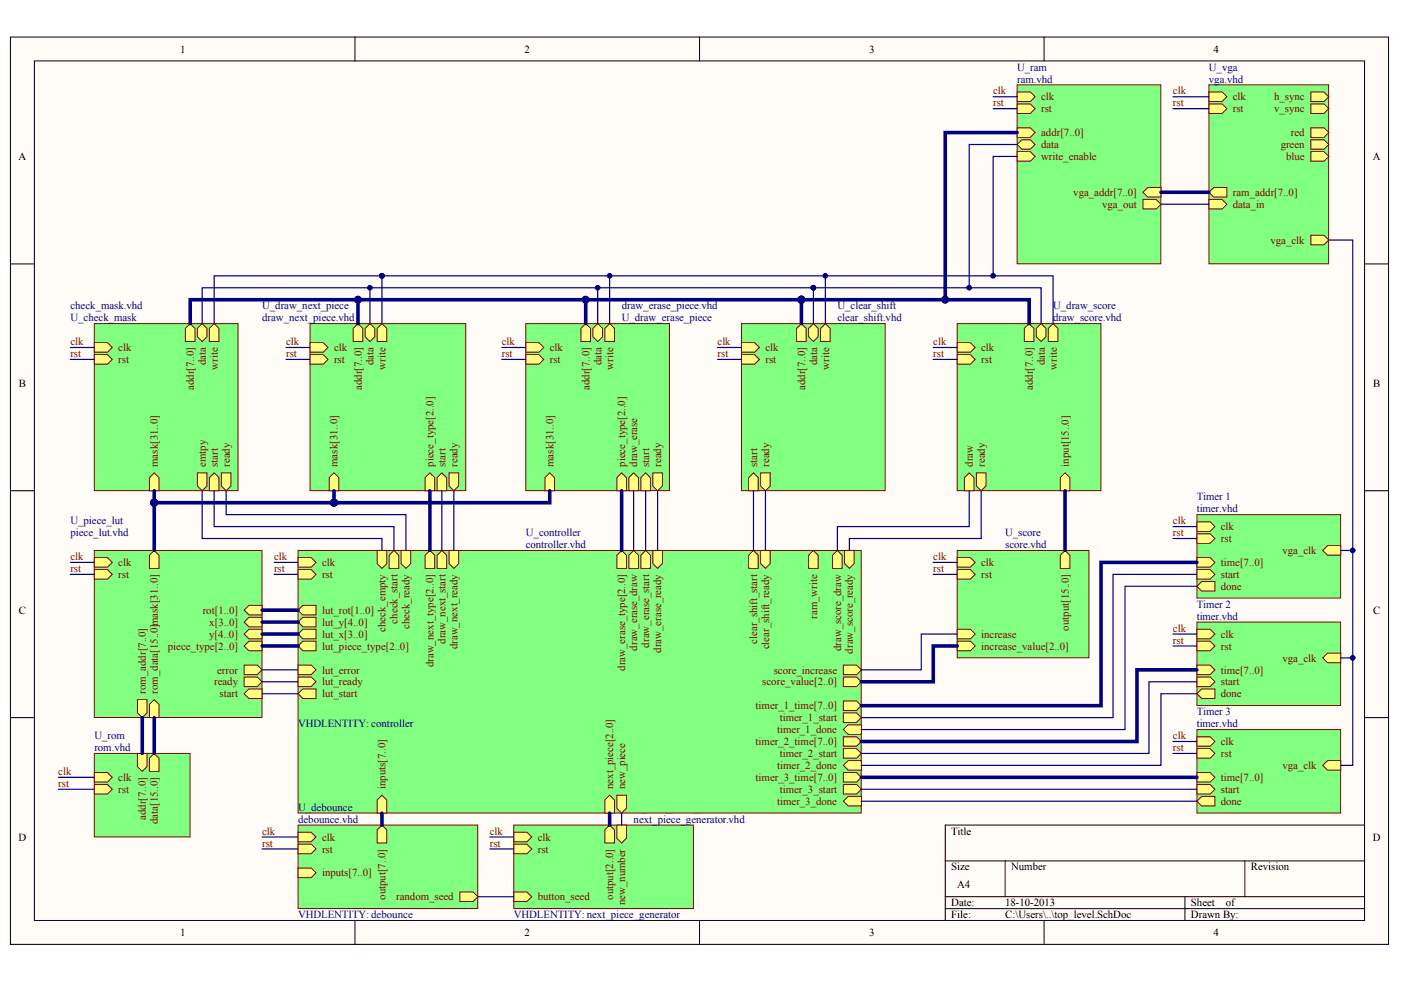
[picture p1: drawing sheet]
<svg xmlns="http://www.w3.org/2000/svg" width="287mm" height="202mm" viewBox="0 0 287 202" stroke-linecap="round" stroke-linejoin="round" font-family="sans-serif">
<g fill="#fffcf8" stroke="#000" stroke-width=".2">
<path d="M2.1 7.6h282.2v185.8h-282.2z"/>
<path d="M7 12.5h272.4v176h-272.4z"/>
</g>
<g fill="none" stroke="#000" stroke-width=".2">
<path d="M72.7 7.6v4.9M143.2 7.6v4.9M213.7 7.6v4.9M2.1 54h4.9M279.4 54h4.9M2.1 100.5h4.9M279.4 100.5h4.9M2.1 147h4.9M279.4 147h4.9M193.5 176.3h85.9M205.8 176.3v7.4M254.8 176.3v7.4"/>
<path d="M279.4 169h-85.9v19.5M72.7 188.5v4.9M143.2 188.5v4.9M193.5 183.7h85.9M193.5 186.1h85.9M213.7 188.5v4.9M242.6 183.7v4.8"/>
</g>
<path d="M19.3 154.3h19.6v17.1h-19.6z" fill="#80ff80" stroke="#800000" stroke-width=".2"/>
<g fill="#ffff80" stroke="#800000" stroke-width=".2">
<path d="M28.1 154.3h2v2.7l-1 1-1-1z" fill-rule="evenodd"/>
<path d="M19.3 158.2h2.7l1 1-1 1h-2.7z" fill-rule="evenodd"/>
<path d="M30.6 155.3l1-1 1 1v2.7h-2z" fill-rule="evenodd"/>
<path d="M19.3 160.7h2.7l1 .9-1 1h-2.7z" fill-rule="evenodd"/>
</g>
<path d="M11.9 159.2h7.4M11.9 161.6h7.4" fill="none" stroke="#000080" stroke-width=".25"/>
<path d="M19.3 112.7h34.3v34.2h-34.3z" fill="#80ff80" stroke="#800000" stroke-width=".2"/>
<g fill="#ffff80" stroke="#800000" stroke-width=".2">
<path d="M19.3 114.2h2.7l1 1-1 1h-2.7z" fill-rule="evenodd"/>
<path d="M30.6 113.7l1-1 1 1v2.7h-2z" fill-rule="evenodd"/>
<path d="M50 132.3l1-1h2.7v2h-2.7z" fill-rule="evenodd"/>
<path d="M50 138.7h2.7l1 .9-1 1h-2.7z" fill-rule="evenodd"/>
<path d="M28.1 143.3h2v2.7l-1 1-1-1z" fill-rule="evenodd"/>
<path d="M30.6 144.3l1-1 1 1v2.7h-2z" fill-rule="evenodd"/>
<path d="M50 125l1-1h2.7v1.9h-2.7z" fill-rule="evenodd"/>
<path d="M19.3 116.6h2.7l1 1-1 1h-2.7z" fill-rule="evenodd"/>
<path d="M50 127.4l1-1h2.7v2h-2.7z" fill-rule="evenodd"/>
<path d="M50 129.9l1-1h2.7v1.9h-2.7z" fill-rule="evenodd"/>
<path d="M50 136.2h2.7l1 1-1 1h-2.7z" fill-rule="evenodd"/>
<path d="M50 142.1l1-1h2.7v2h-2.7z" fill-rule="evenodd"/>
</g>
<path d="M29.1 147v7.3M31.6 147v7.3" fill="none" stroke="#000080" stroke-width=".74"/>
<path d="M19.3 66.3h29.4v34.2h-29.4z" fill="#80ff80" stroke="#800000" stroke-width=".2"/>
<g fill="#ffff80" stroke="#800000" stroke-width=".2">
<path d="M19.3 70.2h2.7l1 1-1 .9h-2.7z" fill-rule="evenodd"/>
<path d="M40.4 96.8h2v2.7l-1 1-1-1z" fill-rule="evenodd"/>
<path d="M30.6 97.8l1-1 1 1v2.7h-2z" fill-rule="evenodd"/>
<path d="M45.3 96.8h2v2.7l-1 1-1-1z" fill-rule="evenodd"/>
<path d="M19.3 72.6h2.7l1 1-1 1h-2.7z" fill-rule="evenodd"/>
<path d="M42.9 97.8l.9-1 1 1v2.7h-1.9z" fill-rule="evenodd"/>
<path d="M38 67.3l.9-1 1 1v2.6h-1.9z" fill-rule="evenodd"/>
<path d="M40.4 67.3l1-1 1 1v1.7l-1 .9-1-.9z" fill-rule="evenodd"/>
<path d="M42.9 67.3l.9-1 1 1v2.6h-1.9z" fill-rule="evenodd"/>
</g>
<path d="M63.5 66.3h31.8v34.2h-31.8z" fill="#80ff80" stroke="#800000" stroke-width=".2"/>
<g fill="#ffff80" stroke="#800000" stroke-width=".2">
<path d="M63.5 70.2h2.7l1 1-1 .9h-2.7z" fill-rule="evenodd"/>
<path d="M67.4 97.8l1-1 1 1v2.7h-2z" fill-rule="evenodd"/>
<path d="M87 97.8l1-1 1 1v2.7h-2z" fill-rule="evenodd"/>
<path d="M91.9 96.8h2v2.7l-1 1-1-1z" fill-rule="evenodd"/>
<path d="M63.5 72.6h2.7l1 1-1 1h-2.7z" fill-rule="evenodd"/>
<path d="M89.5 97.8l1-1 .9 1v2.7h-1.9z" fill-rule="evenodd"/>
<path d="M72.3 67.3l1-1 1 1v2.6h-2z" fill-rule="evenodd"/>
<path d="M74.8 67.3l.9-1 1 1v1.7l-1 .9-.9-.9z" fill-rule="evenodd"/>
<path d="M77.2 67.3l1-1 1 1v2.6h-2z" fill-rule="evenodd"/>
</g>
<path d="M107.6 66.3h29.5v34.2h-29.5z" fill="#80ff80" stroke="#800000" stroke-width=".2"/>
<g fill="#ffff80" stroke="#800000" stroke-width=".2">
<path d="M107.6 70.2h2.7l1 1-1 .9h-2.7z" fill-rule="evenodd"/>
<path d="M128.7 97.8l1-1 1 1v2.7h-2z" fill-rule="evenodd"/>
<path d="M111.6 97.8l.9-1 1 1v2.7h-1.9z" fill-rule="evenodd"/>
<path d="M126.3 97.8l1-1 .9 1v2.7h-1.9z" fill-rule="evenodd"/>
<path d="M133.6 96.8h2v2.7l-1 1-1-1z" fill-rule="evenodd"/>
<path d="M107.6 72.6h2.7l1 1-1 1h-2.7z" fill-rule="evenodd"/>
<path d="M131.2 97.8l1-1 1 1v2.7h-2z" fill-rule="evenodd"/>
<path d="M118.9 67.3l1-1 1 1v2.6h-2z" fill-rule="evenodd"/>
<path d="M121.4 67.3l1-1 .9 1v1.7l-.9 .9-1-.9z" fill-rule="evenodd"/>
<path d="M123.8 67.3l1-1 1 1v2.6h-2z" fill-rule="evenodd"/>
</g>
<path d="M151.8 66.3h29.4v34.2h-29.4z" fill="#80ff80" stroke="#800000" stroke-width=".2"/>
<g fill="#ffff80" stroke="#800000" stroke-width=".2">
<path d="M151.8 70.2h2.7l1 1-1 .9h-2.7z" fill-rule="evenodd"/>
<path d="M155.7 96.8h2v2.7l-1 1-1-1z" fill-rule="evenodd"/>
<path d="M151.8 72.6h2.7l1 1-1 1h-2.7z" fill-rule="evenodd"/>
<path d="M153.3 97.8l1-1 .9 1v2.7h-1.9z" fill-rule="evenodd"/>
<path d="M163.1 67.3l1-1 .9 1v2.6h-1.9z" fill-rule="evenodd"/>
<path d="M165.5 67.3l1-1 1 1v1.7l-1 .9-1-.9z" fill-rule="evenodd"/>
<path d="M168 67.3l1-1 1 1v2.6h-2z" fill-rule="evenodd"/>
</g>
<path d="M196 66.3h29.4v34.2h-29.4z" fill="#80ff80" stroke="#800000" stroke-width=".2"/>
<g fill="#ffff80" stroke="#800000" stroke-width=".2">
<path d="M196 70.2h2.7l.9 1-.9 .9h-2.7z" fill-rule="evenodd"/>
<path d="M197.4 97.8l1-1 1 1v2.7h-2z" fill-rule="evenodd"/>
<path d="M217.1 97.8l.9-1 1 1v2.7h-1.9z" fill-rule="evenodd"/>
<path d="M196 72.6h2.7l.9 1-.9 1h-2.7z" fill-rule="evenodd"/>
<path d="M209.7 67.3l1-1 1 1v2.6h-2z" fill-rule="evenodd"/>
<path d="M212.2 67.3l.9-1 1 1v1.7l-1 .9-.9-.9z" fill-rule="evenodd"/>
<path d="M199.9 96.8h1.9v2.7l-.9 1-1-1z" fill-rule="evenodd"/>
<path d="M214.6 67.3l1-1 1 1v2.6h-2z" fill-rule="evenodd"/>
</g>
<path d="M196 112.7h26.9v22h-26.9z" fill="#80ff80" stroke="#800000" stroke-width=".2"/>
<g fill="#ffff80" stroke="#800000" stroke-width=".2">
<path d="M196 114.2h2.7l.9 1-.9 1h-2.7z" fill-rule="evenodd"/>
<path d="M196 128.9h2.7l.9 1-.9 .9h-2.7z" fill-rule="evenodd"/>
<path d="M196 131.3h2.7l.9 1-.9 1h-2.7z" fill-rule="evenodd"/>
<path d="M217.1 113.7l.9-1 1 1v2.7h-1.9z" fill-rule="evenodd"/>
<path d="M196 116.6h2.7l.9 1-.9 1h-2.7z" fill-rule="evenodd"/>
</g>
<path d="M247.5 17.4h24.5v36.6h-24.5z" fill="#80ff80" stroke="#800000" stroke-width=".2"/>
<g fill="#ffff80" stroke="#800000" stroke-width=".2">
<path d="M268.3 31.1h2.7l1 .9-1 1h-2.7z" fill-rule="evenodd"/>
<path d="M247.5 18.8h2.7l1 1-1 1h-2.7z" fill-rule="evenodd"/>
<path d="M247.5 40.8h2.7l1 1-1 1h-2.7z" fill-rule="evenodd"/>
<path d="M268.3 28.6h2.7l1 1-1 1h-2.7z" fill-rule="evenodd"/>
<path d="M268.3 18.8h2.7l1 1-1 1h-2.7z" fill-rule="evenodd"/>
<path d="M247.5 39.4l1-1h2.7v2h-2.7z" fill-rule="evenodd"/>
<path d="M268.3 26.2h2.7l1 1-1 .9h-2.7z" fill-rule="evenodd"/>
<path d="M247.5 21.3h2.7l1 1-1 .9h-2.7z" fill-rule="evenodd"/>
<path d="M268.3 21.3h2.7l1 1-1 .9h-2.7z" fill-rule="evenodd"/>
<path d="M268.3 48.2h2.7l1 1-1 .9h-2.7z" fill-rule="evenodd"/>
</g>
<path d="M208.2 17.4h29.4v36.6h-29.4z" fill="#80ff80" stroke="#800000" stroke-width=".2"/>
<g fill="#ffff80" stroke="#800000" stroke-width=".2">
<path d="M208.2 18.8h2.7l1 1-1 1h-2.7z" fill-rule="evenodd"/>
<path d="M208.2 26.2h2.7l1 1-1 .9h-2.7z" fill-rule="evenodd"/>
<path d="M208.2 29.6l1-1h1.7l1 1-1 1h-1.7z" fill-rule="evenodd"/>
<path d="M208.2 21.3h2.7l1 1-1 .9h-2.7z" fill-rule="evenodd"/>
<path d="M234 39.4l1-1h2.7v2h-2.7z" fill-rule="evenodd"/>
<path d="M234 40.8h2.7l1 1-1 1h-2.7z" fill-rule="evenodd"/>
<path d="M208.2 31.1h2.7l1 .9-1 1h-2.7z" fill-rule="evenodd"/>
</g>
<path d="M68.4 100.5v2.5h44.1v-2.5" fill="none" stroke="#000080" stroke-width=".74"/>
<circle cx="68.4" cy="102.9" r=".72" fill="#000080" stroke="#000080" stroke-width=".2"/>
<path d="M105.2 169h36.8v17.1h-36.8z" fill="#80ff80" stroke="#800000" stroke-width=".2"/>
<g fill="#ffff80" stroke="#800000" stroke-width=".2">
<path d="M105.2 170.4h2.7l1 1-1 1h-2.7z" fill-rule="evenodd"/>
<path d="M126.3 169h1.9v2.7l-.9 .9-1-.9z" fill-rule="evenodd"/>
<path d="M123.8 170l1-1 1 1v2.6h-2z" fill-rule="evenodd"/>
<path d="M105.2 172.9h2.7l1 1-1 .9h-2.7z" fill-rule="evenodd"/>
<path d="M105.2 182.7h2.7l1 1-1 .9h-2.7z" fill-rule="evenodd"/>
</g>
<g fill="none" stroke="#000080" stroke-width=".25">
<path d="M203.3 19.8h4.9M240.1 19.8h7.4M203.3 22.3h4.9M240.1 22.3h7.4M14.4 71.2h4.9M14.4 73.6h4.9M58.6 71.2h4.9M58.6 73.6h4.9M102.7 71.2h4.9M102.7 73.6h4.9M146.9 71.2h4.9M146.9 73.6h4.9"/>
<path d="M14.4 115.2h4.9M14.4 117.6h4.9M191.1 115.2h4.9M191.1 117.6h4.9M100.3 171.4h4.9M100.3 173.9h4.9"/>
</g>
<path d="M237.7 39.4h9.8M218 100.5v12.2" fill="none" stroke="#000080" stroke-width=".74"/>
<path d="M61 112.7h115.3v53.8h-115.3z" fill="#80ff80" stroke="#800000" stroke-width=".2"/>
<g fill="#ffff80" stroke="#800000" stroke-width=".2">
<path d="M77.2 112.7h2v2.7l-1 1-1-1z" fill-rule="evenodd"/>
<path d="M82.1 112.7h2v2.7l-1 1-1-1z" fill-rule="evenodd"/>
<path d="M79.7 113.7l.9-1 1 1v2.7h-1.9z" fill-rule="evenodd"/>
<path d="M155.7 112.7h2v2.7l-1 1-1-1z" fill-rule="evenodd"/>
<path d="M153.3 113.7l1-1 .9 1v2.7h-1.9z" fill-rule="evenodd"/>
<path d="M61 114.2h2.7l1 1-1 1h-2.7z" fill-rule="evenodd"/>
<path d="M128.7 113.7l1-1 1 1v2.7h-2z" fill-rule="evenodd"/>
<path d="M133.6 112.7h2v2.7l-1 1-1-1z" fill-rule="evenodd"/>
<path d="M131.2 113.7l1-1 1 1v2.7h-2z" fill-rule="evenodd"/>
<path d="M126.3 113.7l1-1 .9 1v2.7h-1.9z" fill-rule="evenodd"/>
<path d="M91.9 112.7h2v2.7l-1 1-1-1z" fill-rule="evenodd"/>
<path d="M89.5 113.7l1-1 .9 1v2.7h-1.9z" fill-rule="evenodd"/>
<path d="M87 113.7l1-1 1 1v2.7h-2z" fill-rule="evenodd"/>
<path d="M170.4 113.7l1-1 1 1v2.7h-2z" fill-rule="evenodd"/>
<path d="M172.9 112.7h2v2.7l-1 1-1-1z" fill-rule="evenodd"/>
<path d="M61 136.2h2.7l1 1-1 1h-2.7z" fill-rule="evenodd"/>
<path d="M126.3 162.9h1.9v2.7l-.9 .9-1-.9z" fill-rule="evenodd"/>
<path d="M123.8 163.8l1-.9 1 .9v2.7h-2z" fill-rule="evenodd"/>
<path d="M61 132.3l1-1h2.7v2h-2.7z" fill-rule="evenodd"/>
<path d="M165.5 113.7l1-1 1 1v2.7h-2z" fill-rule="evenodd"/>
<path d="M61 138.7h2.7l1 .9-1 1h-2.7z" fill-rule="evenodd"/>
<path d="M61 125l1-1h2.7v1.9h-2.7z" fill-rule="evenodd"/>
<path d="M61 116.6h2.7l1 1-1 1h-2.7z" fill-rule="evenodd"/>
<path d="M172.7 136.2h2.7l.9 1-.9 1h-2.7z" fill-rule="evenodd"/>
<path d="M172.7 138.7h2.7l.9 .9-.9 1h-2.7z" fill-rule="evenodd"/>
<path d="M61 129.9l1-1h2.7v1.9h-2.7z" fill-rule="evenodd"/>
<path d="M61 127.4l1-1h2.7v2h-2.7z" fill-rule="evenodd"/>
<path d="M61 142.1l1-1h2.7v2h-2.7z" fill-rule="evenodd"/>
<path d="M172.7 143.5h2.7l.9 1-.9 1h-2.7z" fill-rule="evenodd"/>
<path d="M172.7 146h2.7l.9 1-.9 1h-2.7z" fill-rule="evenodd"/>
<path d="M172.7 149.4l.9-1h2.7v2h-2.7z" fill-rule="evenodd"/>
<path d="M172.7 150.9h2.7l.9 1-.9 .9h-2.7z" fill-rule="evenodd"/>
<path d="M172.7 153.3h2.7l.9 1-.9 1h-2.7z" fill-rule="evenodd"/>
<path d="M172.7 156.8l.9-1h2.7v1.9h-2.7z" fill-rule="evenodd"/>
<path d="M172.7 158.2h2.7l.9 1-.9 1h-2.7z" fill-rule="evenodd"/>
<path d="M172.7 160.7h2.7l.9 .9-.9 1h-2.7z" fill-rule="evenodd"/>
<path d="M172.7 164.1l.9-1h2.7v2h-2.7z" fill-rule="evenodd"/>
<path d="M77.2 163.8l1-.9 1 .9v2.7h-2z" fill-rule="evenodd"/>
</g>
<g fill="none" stroke="#000080" stroke-width=".25">
<path d="M208.2 29.6h-9.8v29.3M43.8 66.3v-9.8h34.4v9.8M166.5 66.3v-7.4h46.6v7.4M191.1 71.2h4.9M191.1 73.6h4.9M41.4 100.5v9.8h36.8v2.4M43.8 100.5v7.3h36.8v4.9M46.3 100.5v4.9h36.8v7.3M56.1 115.2h4.9M56.1 117.6h4.9M90.5 100.5v12.2M92.9 100.5v12.2"/>
<path d="M129.7 100.5v12.2M132.2 100.5v12.2M134.6 100.5v12.2M154.3 100.5v12.2M156.7 100.5v12.2M198.4 100.5v7.3h-27v4.9M200.9 100.5v9.8h-27v2.4M53.7 137.2h7.3M53.7 139.6h7.3M196 129.9h-7.4v7.3h-12.3M53.7 142.1h7.3M127.3 166.5v2.5"/>
</g>
<path d="M208.2 27.2h-14.7v34.2M164.1 66.3v-4.9h46.6v4.9M31.6 100.5v12.2M31.6 103h36.8M88 100.5v12.2M127.3 100.5v12.2M53.7 125h7.3M53.7 127.4h7.3M53.7 129.9h7.3M53.7 132.3h7.3M196 132.3h-4.9v7.3h-14.8M124.8 166.5v2.5" fill="none" stroke="#000080" stroke-width=".74"/>
<g fill="#000080" stroke="#000080" stroke-width=".2">
<circle cx="31.6" cy="102.9" r=".72"/>
<circle cx="68.4" cy="102.9" r=".72"/>
<circle cx="164.1" cy="61.4" r=".72"/>
<circle cx="166.5" cy="58.9" r=".48"/>
<circle cx="78.2" cy="56.5" r=".48"/>
<circle cx="198.4" cy="58.9" r=".48"/>
<circle cx="193.5" cy="61.4" r=".72"/>
</g>
<path d="M61 169h36.8v17.1h-36.8z" fill="#80ff80" stroke="#800000" stroke-width=".2"/>
<g fill="#ffff80" stroke="#800000" stroke-width=".2">
<path d="M61 170.4h2.7l1 1-1 1h-2.7z" fill-rule="evenodd"/>
<path d="M61 177.8h2.7l1 1-1 .9h-2.7z" fill-rule="evenodd"/>
<path d="M77.2 170l1-1 1 1v2.6h-2z" fill-rule="evenodd"/>
<path d="M94.1 182.7h2.7l1 1-1 .9h-2.7z" fill-rule="evenodd"/>
<path d="M61 172.9h2.7l1 1-1 .9h-2.7z" fill-rule="evenodd"/>
</g>
<path d="M245 127.4h29.4v17.1h-29.4z" fill="#80ff80" stroke="#800000" stroke-width=".2"/>
<g fill="#ffff80" stroke="#800000" stroke-width=".2">
<path d="M245 128.9h2.7l1 1-1 .9h-2.7z" fill-rule="evenodd"/>
<path d="M245 142.1l1-1h2.7v2h-2.7z" fill-rule="evenodd"/>
<path d="M245 131.3h2.7l1 1-1 1h-2.7z" fill-rule="evenodd"/>
<path d="M245 138.7h2.7l1 .9-1 1h-2.7z" fill-rule="evenodd"/>
<path d="M245 136.2h2.7l1 1-1 1h-2.7z" fill-rule="evenodd"/>
<path d="M270.8 134.7l1-.9h2.7v1.9h-2.7z" fill-rule="evenodd"/>
</g>
<path d="M73.3 61.4v4.9M119.9 61.4v4.9M164.1 61.4h-125.2v4.9" fill="none" stroke="#000080" stroke-width=".74"/>
<g fill="#000080" stroke="#000080" stroke-width=".2">
<circle cx="73.3" cy="61.4" r=".72"/>
<circle cx="119.9" cy="61.4" r=".72"/>
<circle cx="164.1" cy="61.4" r=".72"/>
<circle cx="75.7" cy="58.9" r=".48"/>
<circle cx="122.3" cy="58.9" r=".48"/>
<circle cx="166.5" cy="58.9" r=".48"/>
<circle cx="169" cy="56.5" r=".48"/>
<circle cx="124.8" cy="56.5" r=".48"/>
<circle cx="78.2" cy="56.5" r=".48"/>
</g>
<path d="M75.7 58.9v7.4M78.2 56.5h137.4v9.8M122.4 58.9v7.4M124.8 56.5v9.8M166.5 58.9h-125.1v7.4M169 56.5v9.8" fill="none" stroke="#000080" stroke-width=".25"/>
<path d="M245 149.4h29.4v17.1h-29.4z" fill="#80ff80" stroke="#800000" stroke-width=".2"/>
<g fill="#ffff80" stroke="#800000" stroke-width=".2">
<path d="M245 150.9h2.7l1 1-1 .9h-2.7z" fill-rule="evenodd"/>
<path d="M245 164.1l1-1h2.7v2h-2.7z" fill-rule="evenodd"/>
<path d="M245 153.3h2.7l1 1-1 1h-2.7z" fill-rule="evenodd"/>
<path d="M245 160.7h2.7l1 .9-1 1h-2.7z" fill-rule="evenodd"/>
<path d="M245 158.2h2.7l1 1-1 1h-2.7z" fill-rule="evenodd"/>
<path d="M270.8 156.8l1-1h2.7v1.9h-2.7z" fill-rule="evenodd"/>
</g>
<path d="M245 105.4h29.4v17.1h-29.4z" fill="#80ff80" stroke="#800000" stroke-width=".2"/>
<g fill="#ffff80" stroke="#800000" stroke-width=".2">
<path d="M245 106.9h2.7l1 .9-1 1h-2.7z" fill-rule="evenodd"/>
<path d="M245 120.1l1-1h2.7v2h-2.7z" fill-rule="evenodd"/>
<path d="M245 109.3h2.7l1 1-1 1h-2.7z" fill-rule="evenodd"/>
<path d="M245 116.6h2.7l1 1-1 1h-2.7z" fill-rule="evenodd"/>
<path d="M245 114.2h2.7l1 1-1 1h-2.7z" fill-rule="evenodd"/>
<path d="M270.8 112.7l1-.9h2.7v1.9h-2.7z" fill-rule="evenodd"/>
</g>
<path d="M245 115.2h-19.6v29.3h-49.1M245 137.2h-12.2v14.7h-56.5M176.3 159.2h68.7M78.2 166.5v2.5" fill="none" stroke="#000080" stroke-width=".74"/>
<g fill="none" stroke="#000080" stroke-width=".25">
<path d="M208.2 32h-4.9v24.5M237.7 41.8h9.8M272 49.2h4.9v107.6h-2.4M240.1 110.3h4.9M240.1 107.8h4.9M245 117.6h-17.1v29.4h-51.6M274.5 112.7h2.4M240.1 129.9h4.9M240.1 132.3h4.9M245 120.1h-14.7v29.3h-54M245 139.6h-9.8v14.7h-58.9M274.5 134.7h2.4"/>
<path d="M240.1 151.9h4.9M240.1 154.3h4.9M245 142.1h-7.3v14.7h-61.4M53.7 171.4h7.3M53.7 173.9h7.3M176.3 161.6h68.7M176.3 164.1h68.7M97.8 183.7h7.4"/>
</g>
<g fill="#000080" stroke="#000080" stroke-width=".2">
<circle cx="276.9" cy="134.7" r=".48"/>
<circle cx="276.9" cy="112.7" r=".48"/>
<circle cx="203.3" cy="56.5" r=".48"/>
</g>
<g font-size="2.2">
<text x="36.9" y="10.8">1</text>
<text x="107.4" y="10.8">2</text>
<text x="177.9" y="10.8">3</text>
<text x="248.5" y="10.8">4</text>
<text x="3.8" y="32.8">A</text>
<text x="281" y="32.8">A</text>
<text x="3.8" y="79.3">B</text>
<text x="281.1" y="79.3">B</text>
<text x="3.8" y="125.7">C</text>
<text x="281.1" y="125.7">C</text>
<text x="3.8" y="172.2">D</text>
<text x="194.7" y="171">Title</text>
<text x="281" y="172.2">D</text>
<text x="194.7" y="178.3">Size</text>
<text x="207" y="178.3">Number</text>
<text x="256.1" y="178.3">Revision</text>
<text x="194.7" y="185.6">Date:</text>
<text x="196" y="182">A4</text>
<text x="205.8" y="185.6">18-10-2013</text>
<text x="243.8" y="185.6">Sheet</text>
<text x="250.9" y="185.6">of</text>
<text x="36.9" y="191.7">1</text>
<text x="107.4" y="191.7">2</text>
<text x="177.9" y="191.7">3</text>
<text x="194.7" y="188.1">File:</text>
<text x="205.8" y="188.1">C:\Users\..\top_level.SchDoc</text>
<text x="243.8" y="188.1">Drawn By:</text>
<text x="248.5" y="191.7">4</text>
</g>
<g font-size="2.2" fill="#000080">
<text x="208.2" y="14.4">U_ram</text>
<text x="208.2" y="16.9">ram.vhd</text>
<text x="247.5" y="14.4">U_vga</text>
<text x="247.5" y="16.9">vga.vhd</text>
<text x="14.4" y="65.8">U_check_mask</text>
<text x="14.4" y="63.4">check_mask.vhd</text>
<text x="53.7" y="63.4">U_draw_next_piece</text>
<text x="53.7" y="65.8">draw_next_piece.vhd</text>
<text x="127.3" y="65.8">U_draw_erase_piece</text>
<text x="127.3" y="63.4">draw_erase_piece.vhd</text>
<text x="171.4" y="63.4">U_clear_shift</text>
<text x="171.4" y="65.8">clear_shift.vhd</text>
<text x="215.6" y="63.4">U_draw_score</text>
<text x="215.6" y="65.8">draw_score.vhd</text>
<text x="14.4" y="107.4">U_piece_lut</text>
<text x="245" y="102.5">Timer 1</text>
<text x="245" y="104.9">timer.vhd</text>
<text x="14.4" y="109.8">piece_lut.vhd</text>
<text x="107.6" y="109.8">U_controller</text>
<text x="107.6" y="112.3">controller.vhd</text>
<text x="205.8" y="109.8">U_score</text>
<text x="205.8" y="112.3">score.vhd</text>
<text x="245" y="124.5">Timer 2</text>
<text x="245" y="126.9">timer.vhd</text>
<text x="61" y="148.9">VHDLENTITY: controller</text>
<text x="245" y="146.5">Timer 3</text>
<text x="245" y="148.9">timer.vhd</text>
<text x="19.3" y="151.4">U_rom</text>
<text x="19.3" y="153.8">rom.vhd</text>
<text x="61" y="166.1">U_debounce</text>
<text x="129.7" y="166.1">U_next_piece_generator</text>
<text x="61" y="168.5">debounce.vhd</text>
<text x="129.7" y="168.5">next_piece_generator.vhd</text>
<text x="61" y="188.1">VHDLENTITY:debounce</text>
<text x="105.2" y="188.1">VHDLENTITY:next_piece_generator</text>
</g>
<g font-size="2.2" fill="#800000">
<text x="203.3" y="19.3">clk</text>
<text x="203.3" y="21.8">rst</text>
<text x="213.1" y="20.6">clk</text>
<text x="213.1" y="23">rst</text>
<text x="240.1" y="19.3">clk</text>
<text x="240.1" y="21.8">rst</text>
<text x="252.4" y="20.6">clk</text>
<text x="252.4" y="23">rst</text>
<text x="260.8" y="20.6">h_sync</text>
<text x="260.8" y="23">v_sync</text>
<text x="213.1" y="27.9">addr[7..0]</text>
<text x="264.3" y="27.9">red</text>
<text x="213.1" y="30.3">data</text>
<text x="213.1" y="32.8">write_enable</text>
<text x="262.2" y="30.3">green</text>
<text x="263.3" y="32.8">blue</text>
<text x="219.7" y="40.1">vga_addr[7..0]</text>
<text x="252.4" y="40.1">ram_addr[7..0]</text>
<text x="225.6" y="42.6">vga_out</text>
<text x="252.4" y="42.6">data_in</text>
<text x="260.1" y="49.9">vga_clk</text>
<text x="14.4" y="70.7">clk</text>
<text x="24.2" y="71.9">clk</text>
<text x="58.6" y="70.7">clk</text>
<text x="68.4" y="71.9">clk</text>
<text x="102.7" y="70.7">clk</text>
<text x="112.5" y="71.9">clk</text>
<text x="146.9" y="70.7">clk</text>
<text x="156.7" y="71.9">clk</text>
<text x="191.1" y="70.7">clk</text>
<text x="200.9" y="71.9">clk</text>
<text x="14.4" y="73.1">rst</text>
<text x="24.2" y="74.4">rst</text>
<text x="42.1" y="74.8" transform="rotate(-90 42.1 74.8)">data</text>
<text x="44.6" y="75.7" transform="rotate(-90 44.6 75.7)">write</text>
<text x="58.6" y="73.1">rst</text>
<text x="68.4" y="74.4">rst</text>
<text x="76.5" y="74.8" transform="rotate(-90 76.5 74.8)">data</text>
<text x="78.9" y="75.7" transform="rotate(-90 78.9 75.7)">write</text>
<text x="102.7" y="73.1">rst</text>
<text x="112.5" y="74.4">rst</text>
<text x="123.1" y="74.8" transform="rotate(-90 123.1 74.8)">data</text>
<text x="125.6" y="75.7" transform="rotate(-90 125.6 75.7)">write</text>
<text x="146.9" y="73.1">rst</text>
<text x="156.7" y="74.4">rst</text>
<text x="167.3" y="74.8" transform="rotate(-90 167.3 74.8)">data</text>
<text x="169.7" y="75.7" transform="rotate(-90 169.7 75.7)">write</text>
<text x="191.1" y="73.1">rst</text>
<text x="200.9" y="74.4">rst</text>
<text x="213.9" y="74.8" transform="rotate(-90 213.9 74.8)">data</text>
<text x="216.3" y="75.7" transform="rotate(-90 216.3 75.7)">write</text>
<text x="39.7" y="79.9" transform="rotate(-90 39.7 79.9)">addr[7..0]</text>
<text x="74" y="79.9" transform="rotate(-90 74 79.9)">addr[7..0]</text>
<text x="120.7" y="79.9" transform="rotate(-90 120.7 79.9)">addr[7..0]</text>
<text x="164.8" y="79.9" transform="rotate(-90 164.8 79.9)">addr[7..0]</text>
<text x="211.4" y="79.9" transform="rotate(-90 211.4 79.9)">addr[7..0]</text>
<text x="32.3" y="95.6" transform="rotate(-90 32.3 95.6)">mask[31..0]</text>
<text x="42.1" y="95.6" transform="rotate(-90 42.1 95.6)">emtpy</text>
<text x="44.6" y="95.6" transform="rotate(-90 44.6 95.6)">start</text>
<text x="47" y="95.6" transform="rotate(-90 47 95.6)">ready</text>
<text x="69.1" y="95.6" transform="rotate(-90 69.1 95.6)">mask[31..0]</text>
<text x="88.7" y="95.6" transform="rotate(-90 88.7 95.6)">piece_type[2..0]</text>
<text x="91.2" y="95.6" transform="rotate(-90 91.2 95.6)">start</text>
<text x="93.7" y="95.6" transform="rotate(-90 93.7 95.6)">ready</text>
<text x="113.3" y="95.6" transform="rotate(-90 113.3 95.6)">mask[31..0]</text>
<text x="128" y="95.6" transform="rotate(-90 128 95.6)">piece_type[2..0]</text>
<text x="130.5" y="95.6" transform="rotate(-90 130.5 95.6)">draw_erase</text>
<text x="132.9" y="95.6" transform="rotate(-90 132.9 95.6)">start</text>
<text x="135.4" y="95.6" transform="rotate(-90 135.4 95.6)">ready</text>
<text x="155" y="95.6" transform="rotate(-90 155 95.6)">start</text>
<text x="157.4" y="95.6" transform="rotate(-90 157.4 95.6)">ready</text>
<text x="199.2" y="95.6" transform="rotate(-90 199.2 95.6)">draw</text>
<text x="201.6" y="95.6" transform="rotate(-90 201.6 95.6)">ready</text>
<text x="218.8" y="95.6" transform="rotate(-90 218.8 95.6)">input[15..0]</text>
<text x="240.1" y="107.4">clk</text>
<text x="240.1" y="109.8">rst</text>
<text x="249.9" y="108.6">clk</text>
<text x="249.9" y="111">rst</text>
<text x="262.5" y="113.5">vga_clk</text>
<text x="14.4" y="117.1">rst</text>
<text x="14.4" y="114.7">clk</text>
<text x="24.2" y="115.9">clk</text>
<text x="24.2" y="118.4">rst</text>
<text x="56.1" y="117.1">rst</text>
<text x="56.1" y="114.7">clk</text>
<text x="65.9" y="115.9">clk</text>
<text x="65.9" y="118.4">rst</text>
<text x="191.1" y="117.1">rst</text>
<text x="191.1" y="114.7">clk</text>
<text x="200.9" y="115.9">clk</text>
<text x="200.9" y="118.4">rst</text>
<text x="249.9" y="118.4">start</text>
<text x="249.9" y="115.9">time[7..0]</text>
<text x="41.5" y="125.7">rot[1..0]</text>
<text x="65.9" y="125.7">lut_rot[1..0]</text>
<text x="249.9" y="120.8">done</text>
<text x="42.9" y="128.2">x[3..0]</text>
<text x="42.9" y="130.6">y[4..0]</text>
<text x="65.9" y="130.6">lut_x[3..0]</text>
<text x="65.9" y="128.2">lut_y[4..0]</text>
<text x="78.9" y="129.4" transform="rotate(-90 78.9 129.4)">check_empty</text>
<text x="81.4" y="127.7" transform="rotate(-90 81.4 127.7)">check_start</text>
<text x="83.8" y="128.8" transform="rotate(-90 83.8 128.8)">check_ready</text>
<text x="91.2" y="131.9" transform="rotate(-90 91.2 131.9)">draw_next_start</text>
<text x="155" y="131.9" transform="rotate(-90 155 131.9)">clear_shift_start</text>
<text x="167.3" y="126.7" transform="rotate(-90 167.3 126.7)">ram_write</text>
<text x="200.9" y="130.6">increase</text>
<text x="218.8" y="129.2" transform="rotate(-90 218.8 129.2)">output[15..0]</text>
<text x="240.1" y="131.8">rst</text>
<text x="240.1" y="129.4">clk</text>
<text x="249.9" y="130.6">clk</text>
<text x="34.4" y="133">piece_type[2..0]</text>
<text x="44.4" y="137.9">error</text>
<text x="65.9" y="137.9">lut_error</text>
<text x="65.9" y="133">lut_piece_type[2..0]</text>
<text x="88.7" y="136.7" transform="rotate(-90 88.7 136.7)">draw_next_type[2..0]</text>
<text x="93.7" y="133" transform="rotate(-90 93.7 133)">draw_next_ready</text>
<text x="128" y="137.4" transform="rotate(-90 128 137.4)">draw_erase_type[2..0]</text>
<text x="130.5" y="133.2" transform="rotate(-90 130.5 133.2)">draw_erase_draw</text>
<text x="132.9" y="132.6" transform="rotate(-90 132.9 132.6)">draw_erase_start</text>
<text x="135.4" y="133.7" transform="rotate(-90 135.4 133.7)">draw_erase_ready</text>
<text x="157.4" y="133" transform="rotate(-90 157.4 133)">clear_shift_ready</text>
<text x="158.4" y="137.9">score_increase</text>
<text x="172.2" y="133.4" transform="rotate(-90 172.2 133.4)">draw_score_draw</text>
<text x="174.6" y="133.8" transform="rotate(-90 174.6 133.8)">draw_score_ready</text>
<text x="200.9" y="133">increase_value[2..0]</text>
<text x="249.9" y="133">rst</text>
<text x="249.9" y="137.9">time[7..0]</text>
<text x="262.5" y="135.5">vga_clk</text>
<text x="29.9" y="142.1" transform="rotate(-90 29.9 142.1)">rom_addr[7..0]</text>
<text x="32.3" y="142.1" transform="rotate(-90 32.3 142.1)">rom_data[15..0]mask[31..0]</text>
<text x="43.8" y="140.4">ready</text>
<text x="44.9" y="142.8">start</text>
<text x="65.9" y="140.4">lut_ready</text>
<text x="65.9" y="142.8">lut_start</text>
<text x="156" y="140.4">score_value[2..0]</text>
<text x="249.9" y="142.8">done</text>
<text x="249.9" y="140.4">start</text>
<text x="154.7" y="145.3">timer_1_time[7..0]</text>
<text x="159.6" y="147.7">timer_1_start</text>
<text x="154.7" y="152.6">timer_2_time[7..0]</text>
<text x="159.1" y="150.2">timer_1_done</text>
<text x="159.6" y="155.1">timer_2_start</text>
<text x="240.1" y="153.8">rst</text>
<text x="240.1" y="151.4">clk</text>
<text x="249.9" y="152.6">clk</text>
<text x="249.9" y="155.1">rst</text>
<text x="11.9" y="158.7">clk</text>
<text x="11.9" y="161.2">rst</text>
<text x="24.2" y="159.9">clk</text>
<text x="78.9" y="161.6" transform="rotate(-90 78.9 161.6)">inputs[7..0]</text>
<text x="125.6" y="161.6" transform="rotate(-90 125.6 161.6)">next_piece[2..0]</text>
<text x="128" y="161.6" transform="rotate(-90 128 161.6)">new_piece</text>
<text x="154.7" y="159.9">timer_3_time[7..0]</text>
<text x="159.1" y="157.5">timer_2_done</text>
<text x="249.9" y="159.9">time[7..0]</text>
<text x="262.5" y="157.5">vga_clk</text>
<text x="24.2" y="162.4">rst</text>
<text x="29.9" y="167.9" transform="rotate(-90 29.9 167.9)">addr[7..0]</text>
<text x="159.1" y="164.8">timer_3_done</text>
<text x="159.6" y="162.4">timer_3_start</text>
<text x="249.9" y="164.8">done</text>
<text x="249.9" y="162.4">start</text>
<text x="32.3" y="168.8" transform="rotate(-90 32.3 168.8)">data[15..0]</text>
<text x="53.7" y="171">clk</text>
<text x="53.7" y="173.4">rst</text>
<text x="65.9" y="172.2">clk</text>
<text x="100.3" y="173.4">rst</text>
<text x="100.3" y="171">clk</text>
<text x="110.1" y="172.2">clk</text>
<text x="65.9" y="179.5">inputs[7..0]</text>
<text x="65.9" y="174.6">rst</text>
<text x="110.1" y="174.6">rst</text>
<text x="78.9" y="184.3" transform="rotate(-90 78.9 184.3)">output[7..0]</text>
<text x="81.1" y="184.4">random_seed</text>
<text x="110.1" y="184.4">button_seed</text>
<text x="125.6" y="184.3" transform="rotate(-90 125.6 184.3)">output[2..0]</text>
<text x="128" y="185.4" transform="rotate(-90 128 185.4)">new_number</text>
</g>
</svg>
